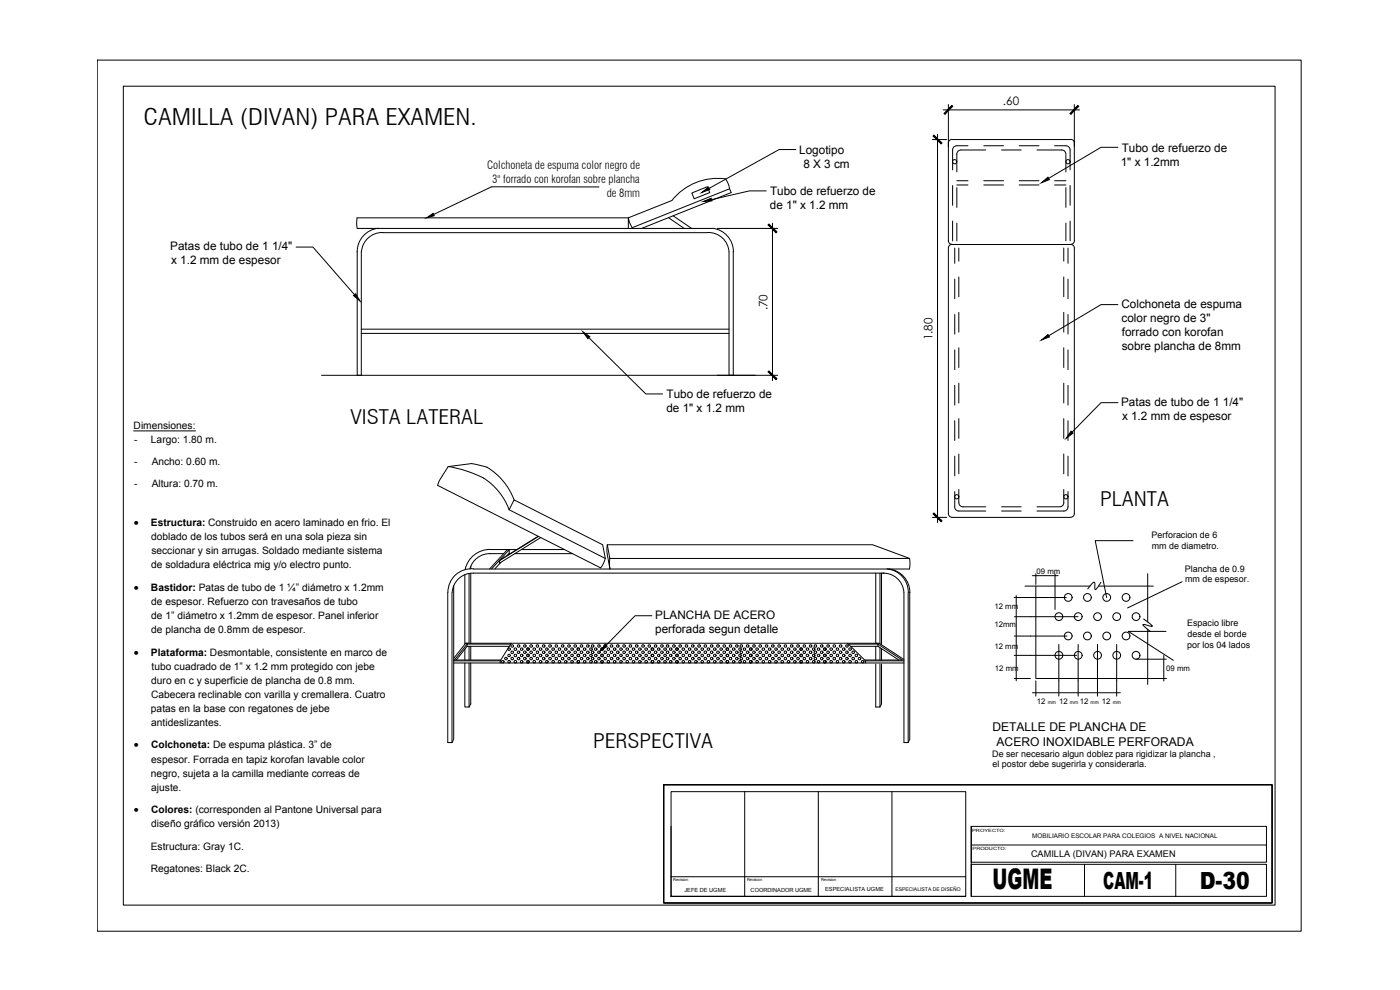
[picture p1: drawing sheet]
<svg xmlns="http://www.w3.org/2000/svg" width="420mm" height="297mm" viewBox="0 0 420 297" stroke-linecap="round" stroke-linejoin="round" font-family="sans-serif">
<!-- layer: Mobiliario -->
<g fill="none" stroke="#000" stroke-width=".3">
<path d="M217.8 53.7a17.5 17.5 0 0 0-16.2 6.5l-13 5.2h-81.4l-.1 2.3 .1 .8h81.4v-3.1l.4 1.5 .7 1.4 29.3-11.7-.5-1.5-.7-1.4M285.7 41.9h35.6M285.7 41.8l-.9 .5-.2 .6v29.4l.5 .8 .6 .2-.6 .2-.5 .9v79.7l.5 .9 .6 .2M321.3 41.8l.9 .5 .2 .6v29.4l-.4 .8-.7 .2 .9 .5 .2 .6v79.7l-.4 .9-.7 .2M285.7 73.4h35.6M134.5 140l4 .9a19.8 19.8 0 0 1 11.6 7.1l1.8 2.9 .9 2M146.1 140.2a19.3 19.3 0 0 1 8.2 9.8M146.2 140.2l-4.8-1.1-6.9 .9-2.6 4.1-.6 1.5 49 24.8 .8-1.4 .6-1.4M154.3 150l26.6 13.4 .8 4.2-28.9-14.6zM285.7 155.2h35.6M182.3 163.4l-.1 2.4 .9 4.9-.1-3.1M183 167.6l-.7-4.2h79.6l11.1 4.2"/>
<path d="M183 167.6h90M273 167.6l-.1 3.1h-6.7"/>
</g>
<!-- layer: Proyecciones -->
<g fill="none" stroke="#000" stroke-width=".3">
<path d="M285.9 55.7v5.9M287.2 56.3v5.9M287.2 54.2h3.3M287.2 55.5h3.3M290.5 43.7h-3.3a1.23 1.23 0 0 0-1.3 1.3v6M295.2 43.7h6M295.2 54.2h6M295.2 55.5h6M295.8 45h-7.4a1.23 1.23 0 0 0-1.2 1.3v5.3M300.6 45h5.9M305.9 43.7h5.9M305.9 54.2h5.9"/>
<path d="M305.9 55.5h5.9M311.2 45h7.4a1.22 1.22 0 0 1 1.3 1.3v5.3M316.5 43.7h3.4a1.29 1.29 0 0 1 1.3 1.3v6M316.5 54.2h3.4M316.5 55.5h3.4M319.9 56.3v5.9M321.2 55.7v5.9M285.9 66.3v6M286.5 74.4v4.6M287.2 66.9v5.4M287.8 74.4v4M319.2 74.4v4"/>
<path d="M319.9 66.9v5.4M320.5 74.4v4.6M321.2 66.3v6M286.5 83.7v5.9M286.5 94.4v5.8M287.8 83.1v5.9M287.8 93.7v6M319.2 83.1v5.9M319.2 93.7v6M320.5 83.7v5.9M320.5 94.4v5.8M286.5 105v5.9"/>
<path d="M286.5 115.6v5.9M287.8 104.4v5.9M287.8 115v5.9M319.2 104.4v5.9M319.2 115v5.9M320.5 105v5.9M320.5 115.6v5.9M286.5 126.2v6M286.5 136.9v5.9M287.8 125.6v5.9M287.8 136.2v6M319.2 125.6v5.9"/>
<path d="M319.2 136.2v6M320.5 126.2v6M320.5 136.9v5.9M286.5 147.5v4.6M287.8 146.9v3.9M287.8 153.3h8M289 152.1h6.8M300.6 153.3h5.9M300.6 152.1h5.9M319.2 146.9v3.9a1.16 1.16 0 0 1-1.2 1.3h-6.8M320.5 147.5v4.6a1.3 1.3 0 0 1-1.3 1.2h-8"/>
<circle cx="286.5" cy="48.5" r=".63"/>
<circle cx="320.5" cy="48.5" r=".63"/>
<circle cx="287.1" cy="149.1" r=".63"/>
<circle cx="319.9" cy="149.1" r=".63"/>
</g>
<!-- layer: 0.15 -->
<path d="M286.5 152.1a1.22 1.22 0 0 0 1.3 1.2M287.8 150.8a1.22 1.22 0 0 0 1.2 1.3" fill="none" stroke="#000" stroke-width=".3"/>
<!-- layer: Mobiliario 2 -->
<g fill="none" stroke="#000" stroke-width=".3">
<path d="M207.6 57.9l4.7-1.9 .7 1.8-4.7 1.8zM219 56.6l.4 1.2-26.9 10.7M107.2 75.4v37.2M108.4 75.4v37.2h-1.2M113.6 68.5a7 7 0 0 0-6.4 7.1M188.6 68.5h25.1M200.6 65.3l4.7 3.2M202 64.8l5.6 3.7M213.8 68.5a7 7 0 0 1 6.3 7.1M218.8 75.6a6.1 6.1 0 0 0-6.4-5.8h-97.5a6.2 6.2 0 0 0-6.4 5.8M220.1 75.4v37.2h-1.3v-37M108.4 98.8h110.4"/>
<path d="M108.4 100h110.4M134.4 177.8v45h1.3M135.7 177.8v45M136.2 175.7v46.1l-.5 1M139.5 172.4v20.9M140.8 172v21M141.3 169.9v.8M141.3 172v21M142 172h123.4M142.1 172a6.2 6.2 0 0 0-6.4 5.8M142.1 170.7h124.1M142.2 170.7a7 7 0 0 0-7.8 7.1"/>
<path d="M147.2 166.1h3.9M147.2 166.1a6.2 6.2 0 0 0-6.2 4.6M147.2 164.9h7.9M147.3 164.8a7.6 7.6 0 0 0-7.7 6.1M150.3 168.7l-1.8 2M152.2 166.7l.6-.7v-1.1h-.6l-5.3 5.8M152.7 166.1h.4M152.8 164.9l-5.3 5.8M154.5 166.1h17.3M156.5 164.9h12.8M161.5 160.9l-11.2 7-.4 .3v.8l12.4-7.7M161.6 161l-11.7 7.2"/>
<path d="M262.8 172v21M264.1 172v21.2M264.6 172v21.5M264.9 172a6.2 6.2 0 0 1 6.4 5.8M266.2 170.7a7 7 0 0 1 6.4 7.1v45h-1.3v-45M266.7 170.7a7 7 0 0 1 6.4 7.1M273 177.7v44.1l-.4 1M136.2 198.9h135.1M139.5 198.9v13.2h1.3M139.5 194.8v3.2M139.8 193h123.3M140.4 193h-.6l-3.6 4.5"/>
<path d="M140.8 193.9v4.1M140.8 198.9v13.2M141.3 198.9v12.3l-.5 .9M141.3 193.9v4.1M152.8 193.9h-12.6l-3.3 4.1M153.3 193.3h-13.1l-3.8 4.7h13.9M153.4 193l-3.3 5.3h-13.9M254.4 193l5.4 5.3h11.5M254.6 193.3h8.9M255.3 193.9h8.2l6.3 4.1M262.8 199.3v12.8h1.3v-12.8M262.8 193.9v4.1"/>
<path d="M264.1 194.3v3.7M264.6 199.3v11.9l-.5 .9M264.6 194.6v3.4M271.3 197.9l-7.5-4.9h-.7l7.7 5h-11.3"/>
</g>
<!-- layer: DRRP_COTAS -->
<path d="M283.1 33h40.9M284.6 31.4v12.6M322.4 31.4v12.6M279.8 41.9h4.3M281.4 40.3v116.5M215.3 68.5h18.1M231.8 67v47.2M215.3 112.6h18.1M279.8 155.2h4.3" fill="none" stroke="#000" stroke-width=".3"/>
<!-- layer: 0 -->
<g fill="#000" stroke="#000" stroke-width=".3">
<path d="M285.7 31.7l-2.1 2.5 2.3-2.3zM283.3 34l2.4-2.3-2.1 2.5z"/>
<path d="M321.1 34l.3 .2 2.1-2.5zM323.5 31.7l.2 .2-2.3 2.3z"/>
<path d="M280 40.8l2.4 2.4 .3-.3zM280 40.8l.3-.2 2.4 2.3z"/>
<path d="M230.5 67.5l2.4 2.4 .2-.3zM230.5 67.5l.3-.3 2.3 2.4z"/>
<path d="M230.8 111.3l-.3 .2 2.6 2.2zM230.5 111.5l2.6 2.2-.2 .2z"/>
<path d="M280.3 153.9l-.3 .3 2.7 2.1zM280 154.2l2.7 2.1-.3 .2z"/>
</g>
<!-- layer: DRRP_TEXTOS-NOTAS -->
<path d="M312.6 54.8l1.9-1.6 .4 .7zM211.1 60.5l2.3-1 .2 .8zM106.1 88.7l.6-.6 1.3 2.2zM174.9 99.6l2.1 1.4-.6 .6zM312.6 102l1.9-1.6 .4 .7zM321.5 129.4l.5 .6-2 1.5zM181.6 193.3l.6 .6-2.1 1.5z" fill="#000" stroke="#000" stroke-width=".3"/>
<path d="M230 57.3h-5.1l-11.4 2.6M335.5 44.2h-5.1l-15.7 9.3M88.9 74.1h5l12.5 14.3M335.5 91.4h-5.1l-15.7 9.4M176.7 101.3l17.1 16.9h5.1M40.1 129.3h18.6M335.5 120.8h-5.1l-8.7 8.9M195.6 184.7h-5l-8.7 8.9" fill="none" stroke="#000" stroke-width=".3"/>
<!-- layer: 0 -->
<g fill="none" stroke="#000" stroke-width=".3">
<path d="M96.5 112.6h130.2M309.3 179.3h10.7M340 162.2h-11.3l3.4 17.1M354.8 174.5l-16.4 7.9M140.2 193.3v.6M150.1 198.3v.6M259.8 198.3v.6M263.5 193.3v.6M309.3 190.8h10.9M309.3 196.6h13.8M309.4 185h14.1M317.8 193.4v10.9"/>
<path d="M323.6 193.4v10.9M329.4 193.4v10.9M335.1 193.4v10.9M349.9 189.4h-11.3l13.5 8.7"/>
</g>
<!-- layer: DRRP_TEXTOS-ACABADOS -->
<path d="M179.8 56.1l-32.3-.1-17.4 8.3M238.9 44.9h-5.1l-21 11.6" fill="none" stroke="#000" stroke-width=".3"/>
<path d="M210.6 57.7l2-1.6 .4 .8zM128 65.4l2-1.4 .3 .7z" fill="#000" stroke="#000" stroke-width=".3"/>
<!-- layer: 03 -->
<path d="M29.2 18h361.3v261.4h-361.3z" fill="none" stroke="#000" stroke-width=".3"/>
<!-- layer: Textos -->
<path d="M37 25.9h345.7v245.7h-345.7z" fill="none" stroke="#000" stroke-width=".3"/>
<!-- layer: Cotas -->
<g fill="none" stroke="#000" stroke-width=".3">
<path d="M304.3 179.3h5M305 178.7v25.6M309.8 172.7h7.8M310.9 172.1v3.2M316.6 172.2v10.7M304.4 190.8h4.9M304.4 196.6h4.9M304.4 185h5M340.9 197.8h9.1M349.3 196.7v7.6M304.4 203.6h4.9M309.9 207.9h26.3"/>
<path d="M310.9 204.3v4.6M317.8 204.3v4.6M323.6 204.3v4.6M329.4 204.3v4.6M335.1 204.3v4.6M344.4 203.6h5.7M199.2 235.5h182.6v35.4h-182.6z"/>
</g>
<!-- layer: LINEAS COMPLEMENTARIAS -->
<path d="M223.5 237.5v31.4M245.6 237.5v31.4M267.7 237.5v31.4M201.4 247.9v21v-31.4h88.4v31.4h-88.4h22.1M291.5 258.7h88.6v-10.8h-88.6v21h88.6v-9.6h-88.6M291.5 253.5h88.6M325.5 259.3v9.6M352.9 259.3v9.6M201.4 263.1h88.4M223.5 268.9h66.3" fill="none" stroke="#000" stroke-width=".3"/>
<!-- layer: PIEZAS -->
<g fill="none" stroke="#000" stroke-width=".3">
<circle cx="320.6" cy="179.3" r="1.16"/>
<circle cx="326.3" cy="179.3" r="1.16"/>
<circle cx="332.1" cy="179.3" r="1.16"/>
<circle cx="337.9" cy="179.3" r="1.16"/>
<circle cx="317.8" cy="196.6" r="1.16"/>
<circle cx="317.8" cy="185" r="1.16"/>
<circle cx="320.6" cy="190.8" r="1.16"/>
<circle cx="323.6" cy="196.6" r="1.16"/>
<circle cx="323.6" cy="185" r="1.16"/>
<circle cx="326.3" cy="190.8" r="1.16"/>
<circle cx="329.4" cy="196.6" r="1.16"/>
<circle cx="329.4" cy="185" r="1.16"/>
<circle cx="332.1" cy="190.8" r="1.16"/>
<circle cx="335.1" cy="196.6" r="1.16"/>
<circle cx="335.1" cy="185" r="1.16"/>
<circle cx="337.9" cy="190.8" r="1.16"/>
<circle cx="340.9" cy="196.6" r="1.16"/>
<circle cx="340.9" cy="185" r="1.16"/>
</g>
<!-- layer: CUBIERTA -->
<path d="M310.9 175.9v27.7h33.5" fill="none" stroke="#000" stroke-width=".3"/>
<!-- layer: DETALLE-LEVE -->
<path d="M307.6 175.9h19.5M329.7 175.9h16.4M330.4 174.8l-1.6 2.1-.2-.1v-1.6l-.2-.5-.9 .6-1.1 1.4M344.4 172.1v14.5M343.2 185.7l2.6 2.1-.2 .2-2.6-.6 2.2 2M344.4 188.8v16.6" fill="none" stroke="#000" stroke-width=".3"/>
<!-- layer: PROYECCION 2 -->
<g fill="none" stroke="#000" stroke-width=".3">
<circle cx="150.9" cy="198.5" r=".38"/>
<circle cx="151.8" cy="197.6" r=".37"/>
<circle cx="152.8" cy="198.5" r=".39"/>
<circle cx="152.8" cy="194.8" r=".39"/>
<circle cx="152.8" cy="196.7" r=".38"/>
<circle cx="153.7" cy="195.7" r=".38"/>
<circle cx="153.7" cy="193.8" r=".37"/>
<circle cx="153.7" cy="197.6" r=".37"/>
<circle cx="154.7" cy="198.5" r=".38"/>
<circle cx="154.7" cy="194.8" r=".38"/>
<circle cx="154.7" cy="196.7" r=".37"/>
<circle cx="155.6" cy="195.7" r=".39"/>
<circle cx="155.6" cy="197.6" r=".38"/>
<circle cx="155.6" cy="193.8" r=".38"/>
<circle cx="156.6" cy="194.8" r=".38"/>
<circle cx="156.6" cy="198.5" r=".38"/>
<circle cx="156.6" cy="196.7" r=".37"/>
<circle cx="157.5" cy="195.7" r=".38"/>
<circle cx="157.5" cy="193.8" r=".37"/>
<circle cx="157.5" cy="197.6" r=".37"/>
<circle cx="158.5" cy="198.5" r=".39"/>
<circle cx="158.5" cy="194.8" r=".39"/>
<circle cx="158.5" cy="196.7" r=".38"/>
<circle cx="159.4" cy="195.7" r=".39"/>
<circle cx="159.4" cy="193.8" r=".38"/>
<circle cx="159.4" cy="197.6" r=".38"/>
<circle cx="160.3" cy="198.5" r=".38"/>
<circle cx="160.3" cy="194.8" r=".38"/>
<circle cx="160.3" cy="196.7" r=".37"/>
<circle cx="161.3" cy="195.7" r=".38"/>
<circle cx="161.3" cy="193.8" r=".37"/>
<circle cx="161.3" cy="197.6" r=".37"/>
<circle cx="162.2" cy="198.5" r=".39"/>
<circle cx="162.2" cy="194.8" r=".39"/>
<circle cx="162.2" cy="196.7" r=".38"/>
<circle cx="163.2" cy="195.7" r=".38"/>
<circle cx="163.2" cy="193.8" r=".37"/>
<circle cx="163.2" cy="197.6" r=".37"/>
<circle cx="164.1" cy="198.5" r=".38"/>
<circle cx="164.1" cy="194.8" r=".38"/>
<circle cx="164.1" cy="196.7" r=".37"/>
<circle cx="165.1" cy="195.7" r=".39"/>
<circle cx="165.1" cy="193.8" r=".38"/>
<circle cx="165.1" cy="197.6" r=".38"/>
<circle cx="166" cy="198.5" r=".38"/>
<circle cx="166" cy="194.8" r=".38"/>
<circle cx="166" cy="196.7" r=".37"/>
<circle cx="166.9" cy="195.7" r=".38"/>
<circle cx="166.9" cy="193.8" r=".37"/>
<circle cx="166.9" cy="197.6" r=".37"/>
<circle cx="167.9" cy="198.5" r=".39"/>
<circle cx="167.9" cy="194.8" r=".39"/>
<circle cx="167.9" cy="196.7" r=".38"/>
<circle cx="168.8" cy="195.7" r=".38"/>
<circle cx="168.9" cy="197.6" r=".37"/>
<circle cx="168.9" cy="193.8" r=".37"/>
<circle cx="169.8" cy="194.8" r=".38"/>
<circle cx="169.8" cy="198.5" r=".38"/>
<circle cx="169.8" cy="196.7" r=".37"/>
<circle cx="170.7" cy="195.7" r=".39"/>
<circle cx="170.7" cy="197.6" r=".38"/>
<circle cx="170.7" cy="193.8" r=".38"/>
<circle cx="171.7" cy="198.5" r=".38"/>
<circle cx="171.7" cy="194.8" r=".38"/>
<circle cx="171.7" cy="196.7" r=".37"/>
<circle cx="172.6" cy="195.7" r=".38"/>
<circle cx="172.6" cy="193.8" r=".37"/>
<circle cx="172.6" cy="197.6" r=".37"/>
<circle cx="173.6" cy="194.8" r=".39"/>
<circle cx="173.6" cy="198.5" r=".39"/>
<circle cx="173.6" cy="196.7" r=".38"/>
<circle cx="174.5" cy="195.7" r=".38"/>
<circle cx="174.5" cy="197.6" r=".37"/>
<circle cx="174.5" cy="193.8" r=".37"/>
<circle cx="175.4" cy="198.5" r=".38"/>
<circle cx="175.4" cy="194.8" r=".38"/>
<circle cx="175.5" cy="196.7" r=".37"/>
<circle cx="176.4" cy="195.7" r=".39"/>
<circle cx="176.4" cy="197.6" r=".38"/>
<circle cx="176.4" cy="193.8" r=".38"/>
<circle cx="177.3" cy="198.5" r=".39"/>
<circle cx="177.3" cy="194.8" r=".39"/>
<circle cx="177.3" cy="196.7" r=".38"/>
<circle cx="177.8" cy="195.7" r=".39"/>
<circle cx="177.9" cy="197.6" r=".38"/>
<circle cx="177.9" cy="193.8" r=".38"/>
<circle cx="178.8" cy="198.5" r=".38"/>
<circle cx="178.8" cy="194.8" r=".38"/>
<circle cx="178.8" cy="196.7" r=".37"/>
<circle cx="179.7" cy="195.7" r=".38"/>
<circle cx="179.7" cy="193.8" r=".37"/>
<circle cx="179.7" cy="197.6" r=".37"/>
<circle cx="180.7" cy="198.5" r=".39"/>
<circle cx="180.7" cy="194.8" r=".39"/>
<circle cx="180.7" cy="196.7" r=".38"/>
<circle cx="181.6" cy="195.7" r=".38"/>
<circle cx="181.6" cy="197.6" r=".37"/>
<circle cx="181.6" cy="193.8" r=".37"/>
<circle cx="182.6" cy="198.5" r=".38"/>
<circle cx="182.6" cy="194.8" r=".38"/>
<circle cx="182.6" cy="196.7" r=".37"/>
<circle cx="183.5" cy="195.7" r=".39"/>
<circle cx="183.5" cy="193.8" r=".38"/>
<circle cx="183.5" cy="197.6" r=".38"/>
<circle cx="184.5" cy="194.8" r=".38"/>
<circle cx="184.5" cy="198.5" r=".38"/>
<circle cx="184.5" cy="196.7" r=".37"/>
<circle cx="185.4" cy="195.7" r=".38"/>
<circle cx="185.4" cy="197.6" r=".37"/>
<circle cx="185.4" cy="193.8" r=".37"/>
<circle cx="186.4" cy="194.8" r=".39"/>
<circle cx="186.4" cy="198.5" r=".39"/>
<circle cx="186.4" cy="196.7" r=".38"/>
<circle cx="187.3" cy="195.7" r=".38"/>
<circle cx="187.3" cy="193.8" r=".37"/>
<circle cx="187.3" cy="197.6" r=".37"/>
<circle cx="188.2" cy="194.8" r=".38"/>
<circle cx="188.2" cy="198.5" r=".38"/>
<circle cx="188.2" cy="196.7" r=".37"/>
<circle cx="189.2" cy="195.7" r=".39"/>
<circle cx="189.2" cy="193.8" r=".38"/>
<circle cx="189.2" cy="197.6" r=".38"/>
<circle cx="190.1" cy="194.8" r=".38"/>
<circle cx="190.1" cy="198.5" r=".38"/>
<circle cx="190.1" cy="196.7" r=".37"/>
<circle cx="191.1" cy="195.7" r=".38"/>
<circle cx="191.1" cy="193.8" r=".37"/>
<circle cx="191.1" cy="197.6" r=".37"/>
<circle cx="192" cy="194.8" r=".39"/>
<circle cx="192" cy="198.5" r=".39"/>
<circle cx="192" cy="196.7" r=".38"/>
<circle cx="193" cy="195.7" r=".39"/>
<circle cx="193" cy="193.8" r=".38"/>
<circle cx="193" cy="197.6" r=".38"/>
<circle cx="193.9" cy="194.8" r=".38"/>
<circle cx="193.9" cy="198.5" r=".38"/>
<circle cx="193.9" cy="196.7" r=".37"/>
<circle cx="194.8" cy="195.7" r=".38"/>
<circle cx="194.8" cy="193.8" r=".37"/>
<circle cx="194.8" cy="197.6" r=".37"/>
<circle cx="195.8" cy="194.8" r=".39"/>
<circle cx="195.8" cy="198.5" r=".39"/>
<circle cx="195.8" cy="196.7" r=".38"/>
<circle cx="196.7" cy="195.7" r=".38"/>
<circle cx="196.8" cy="193.8" r=".37"/>
<circle cx="196.8" cy="197.6" r=".37"/>
<circle cx="197.7" cy="198.5" r=".38"/>
<circle cx="197.7" cy="194.8" r=".38"/>
<circle cx="197.7" cy="196.7" r=".37"/>
<circle cx="198.6" cy="195.7" r=".39"/>
<circle cx="198.6" cy="193.8" r=".38"/>
<circle cx="198.6" cy="197.6" r=".38"/>
<circle cx="199.6" cy="194.8" r=".38"/>
<circle cx="199.6" cy="198.5" r=".38"/>
<circle cx="199.6" cy="196.7" r=".37"/>
<circle cx="200.3" cy="195.7" r=".38"/>
<circle cx="200.4" cy="193.8" r=".37"/>
<circle cx="200.4" cy="197.6" r=".37"/>
<circle cx="201.3" cy="194.8" r=".38"/>
<circle cx="201.3" cy="198.5" r=".38"/>
<circle cx="201.3" cy="196.7" r=".37"/>
<circle cx="202.2" cy="195.7" r=".39"/>
<circle cx="202.2" cy="193.8" r=".38"/>
<circle cx="202.2" cy="197.6" r=".38"/>
<circle cx="203.2" cy="194.8" r=".38"/>
<circle cx="203.2" cy="198.5" r=".38"/>
<circle cx="203.2" cy="196.7" r=".37"/>
<circle cx="204.1" cy="195.7" r=".38"/>
<circle cx="204.1" cy="197.6" r=".37"/>
<circle cx="204.1" cy="193.8" r=".37"/>
<circle cx="205.1" cy="198.5" r=".39"/>
<circle cx="205.1" cy="194.8" r=".39"/>
<circle cx="205.1" cy="196.7" r=".38"/>
<circle cx="206" cy="195.7" r=".38"/>
<circle cx="206" cy="193.8" r=".37"/>
<circle cx="206" cy="197.6" r=".37"/>
<circle cx="206.9" cy="194.8" r=".38"/>
<circle cx="206.9" cy="198.5" r=".38"/>
<circle cx="207" cy="196.7" r=".37"/>
<circle cx="207.9" cy="195.7" r=".39"/>
<circle cx="207.9" cy="193.8" r=".38"/>
<circle cx="207.9" cy="197.6" r=".38"/>
<circle cx="208.8" cy="194.8" r=".38"/>
<circle cx="208.8" cy="198.5" r=".38"/>
<circle cx="208.9" cy="196.7" r=".37"/>
<circle cx="209.8" cy="195.7" r=".38"/>
<circle cx="209.8" cy="193.8" r=".37"/>
<circle cx="209.8" cy="197.6" r=".37"/>
<circle cx="210.7" cy="198.5" r=".39"/>
<circle cx="210.7" cy="194.8" r=".39"/>
<circle cx="210.7" cy="196.7" r=".38"/>
<circle cx="211.7" cy="195.7" r=".38"/>
<circle cx="211.7" cy="197.6" r=".37"/>
<circle cx="211.7" cy="193.8" r=".37"/>
<circle cx="212.6" cy="198.5" r=".38"/>
<circle cx="212.6" cy="194.8" r=".38"/>
<circle cx="212.6" cy="196.7" r=".37"/>
<circle cx="213.6" cy="195.7" r=".39"/>
<circle cx="213.6" cy="193.8" r=".38"/>
<circle cx="213.6" cy="197.6" r=".38"/>
<circle cx="214.5" cy="194.8" r=".39"/>
<circle cx="214.5" cy="198.5" r=".39"/>
<circle cx="214.5" cy="196.7" r=".38"/>
<circle cx="215.5" cy="195.7" r=".38"/>
<circle cx="215.5" cy="193.8" r=".37"/>
<circle cx="215.5" cy="197.6" r=".37"/>
<circle cx="216.4" cy="198.5" r=".39"/>
<circle cx="216.4" cy="194.8" r=".39"/>
<circle cx="216.4" cy="196.7" r=".38"/>
<circle cx="217.3" cy="195.7" r=".39"/>
<circle cx="217.4" cy="193.8" r=".38"/>
<circle cx="217.4" cy="197.6" r=".38"/>
<circle cx="218.3" cy="194.8" r=".38"/>
<circle cx="218.3" cy="198.5" r=".38"/>
<circle cx="218.3" cy="196.7" r=".37"/>
<circle cx="219.2" cy="195.7" r=".38"/>
<circle cx="219.2" cy="197.6" r=".37"/>
<circle cx="219.2" cy="193.8" r=".37"/>
<circle cx="220.2" cy="198.5" r=".39"/>
<circle cx="220.2" cy="194.8" r=".39"/>
<circle cx="220.2" cy="196.7" r=".38"/>
<circle cx="221.1" cy="195.7" r=".38"/>
<circle cx="221.1" cy="197.6" r=".37"/>
<circle cx="221.1" cy="193.8" r=".37"/>
<circle cx="222.1" cy="194.8" r=".38"/>
<circle cx="222.1" cy="198.5" r=".38"/>
<circle cx="222.1" cy="196.7" r=".37"/>
<circle cx="222.5" cy="195.7" r=".38"/>
<circle cx="222.5" cy="193.8" r=".37"/>
<circle cx="222.5" cy="197.6" r=".37"/>
<circle cx="223.4" cy="194.8" r=".38"/>
<circle cx="223.4" cy="198.5" r=".38"/>
<circle cx="223.4" cy="196.7" r=".37"/>
<circle cx="224.4" cy="195.7" r=".39"/>
<circle cx="224.4" cy="193.8" r=".38"/>
<circle cx="224.4" cy="197.6" r=".38"/>
<circle cx="225.3" cy="198.5" r=".38"/>
<circle cx="225.3" cy="194.8" r=".38"/>
<circle cx="225.3" cy="196.7" r=".37"/>
<circle cx="226.2" cy="195.7" r=".38"/>
<circle cx="226.3" cy="193.8" r=".37"/>
<circle cx="226.3" cy="197.6" r=".37"/>
<circle cx="227.2" cy="198.5" r=".39"/>
<circle cx="227.2" cy="194.8" r=".39"/>
<circle cx="227.2" cy="196.7" r=".38"/>
<circle cx="228.2" cy="195.7" r=".38"/>
<circle cx="228.2" cy="193.8" r=".37"/>
<circle cx="228.2" cy="197.6" r=".37"/>
<circle cx="229.1" cy="194.8" r=".38"/>
<circle cx="229.1" cy="198.5" r=".38"/>
<circle cx="229.1" cy="196.7" r=".37"/>
<circle cx="230" cy="195.7" r=".39"/>
<circle cx="230.1" cy="193.8" r=".38"/>
<circle cx="230.1" cy="197.6" r=".38"/>
<circle cx="231" cy="198.5" r=".38"/>
<circle cx="231" cy="194.8" r=".38"/>
<circle cx="231" cy="196.7" r=".37"/>
<circle cx="231.9" cy="195.7" r=".38"/>
<circle cx="231.9" cy="197.6" r=".37"/>
<circle cx="231.9" cy="193.8" r=".37"/>
<circle cx="232.9" cy="198.5" r=".39"/>
<circle cx="232.9" cy="194.8" r=".39"/>
<circle cx="232.9" cy="196.7" r=".38"/>
<circle cx="233.8" cy="195.7" r=".39"/>
<circle cx="233.8" cy="197.6" r=".38"/>
<circle cx="233.8" cy="193.8" r=".38"/>
<circle cx="234.8" cy="198.5" r=".38"/>
<circle cx="234.8" cy="194.8" r=".38"/>
<circle cx="234.8" cy="196.7" r=".37"/>
<circle cx="235.7" cy="195.7" r=".38"/>
<circle cx="235.7" cy="193.8" r=".37"/>
<circle cx="235.7" cy="197.6" r=".37"/>
<circle cx="236.6" cy="198.5" r=".39"/>
<circle cx="236.6" cy="194.8" r=".39"/>
<circle cx="236.7" cy="196.7" r=".38"/>
<circle cx="237.6" cy="195.7" r=".38"/>
<circle cx="237.6" cy="193.8" r=".37"/>
<circle cx="237.6" cy="197.6" r=".37"/>
<circle cx="238.5" cy="198.5" r=".38"/>
<circle cx="238.5" cy="194.8" r=".38"/>
<circle cx="238.5" cy="196.7" r=".37"/>
<circle cx="239.5" cy="195.7" r=".39"/>
<circle cx="239.5" cy="193.8" r=".38"/>
<circle cx="239.5" cy="197.6" r=".38"/>
<circle cx="240.4" cy="198.5" r=".38"/>
<circle cx="240.4" cy="194.8" r=".38"/>
<circle cx="240.4" cy="196.7" r=".37"/>
<circle cx="241.4" cy="195.7" r=".38"/>
<circle cx="241.4" cy="193.8" r=".37"/>
<circle cx="241.4" cy="197.6" r=".37"/>
<circle cx="242.3" cy="194.8" r=".39"/>
<circle cx="242.3" cy="198.5" r=".39"/>
<circle cx="242.3" cy="196.7" r=".38"/>
<circle cx="243.3" cy="195.7" r=".38"/>
<circle cx="243.3" cy="193.8" r=".37"/>
<circle cx="243.3" cy="197.6" r=".37"/>
<circle cx="244.2" cy="198.5" r=".38"/>
<circle cx="244.2" cy="194.8" r=".38"/>
<circle cx="244.2" cy="196.7" r=".37"/>
<circle cx="244.7" cy="195.7" r=".38"/>
<circle cx="244.7" cy="197.6" r=".37"/>
<circle cx="244.7" cy="193.8" r=".37"/>
<circle cx="245.7" cy="194.8" r=".39"/>
<circle cx="245.7" cy="198.5" r=".39"/>
<circle cx="245.7" cy="196.7" r=".38"/>
<circle cx="246.6" cy="195.7" r=".38"/>
<circle cx="246.6" cy="197.6" r=".37"/>
<circle cx="246.6" cy="193.8" r=".37"/>
<circle cx="247.5" cy="194.8" r=".38"/>
<circle cx="247.5" cy="198.5" r=".38"/>
<circle cx="247.6" cy="196.7" r=".37"/>
<circle cx="248.5" cy="195.7" r=".39"/>
<circle cx="248.5" cy="193.8" r=".38"/>
<circle cx="248.5" cy="197.6" r=".38"/>
<circle cx="249.4" cy="194.8" r=".39"/>
<circle cx="249.4" cy="198.5" r=".39"/>
<circle cx="249.4" cy="196.7" r=".38"/>
<circle cx="250.4" cy="195.7" r=".38"/>
<circle cx="250.4" cy="193.8" r=".37"/>
<circle cx="250.4" cy="197.6" r=".37"/>
<circle cx="251.3" cy="194.8" r=".38"/>
<circle cx="251.3" cy="198.5" r=".38"/>
<circle cx="251.3" cy="196.7" r=".37"/>
<circle cx="252.3" cy="195.7" r=".39"/>
<circle cx="252.3" cy="197.6" r=".38"/>
<circle cx="252.3" cy="193.8" r=".38"/>
<circle cx="253.2" cy="194.8" r=".38"/>
<circle cx="253.2" cy="198.5" r=".38"/>
<circle cx="253.2" cy="196.7" r=".37"/>
<circle cx="254.1" cy="195.7" r=".38"/>
<circle cx="254.2" cy="193.8" r=".37"/>
<circle cx="254.2" cy="197.6" r=".37"/>
<circle cx="255.1" cy="194.8" r=".39"/>
<circle cx="255.1" cy="198.5" r=".39"/>
<circle cx="255.1" cy="196.7" r=".38"/>
<circle cx="256" cy="195.7" r=".38"/>
<circle cx="256.1" cy="197.6" r=".37"/>
<circle cx="257" cy="198.5" r=".38"/>
<circle cx="257" cy="196.7" r=".37"/>
<circle cx="258" cy="197.6" r=".38"/>
<circle cx="258.9" cy="198.5" r=".38"/>
</g>
<text font-size="8.5" x="297.9" y="266.9">UGME</text>
<g font-size="7.1">
<text x="331.1" y="266.7">CAM-1</text>
<text x="360.1" y="266.7">D-30</text>
</g>
<text font-size="6.8" x="43.1" y="37.6">CAMILLA (DIVAN) PARA EXAMEN.</text>
<g font-size="5.9">
<text x="105.2" y="127.3">VISTA LATERAL</text>
<text x="330.2" y="151.8">PLANTA</text>
<text x="178" y="224.5">PERSPECTIVA</text>
</g>
<g font-size="3.6">
<text x="297.8" y="219.3">DETALLE DE PLANCHA DE</text>
<text x="299.1" y="223.7">ACERO INOXIDABLE PERFORADA</text>
</g>
<g font-size="3.5">
<text x="301" y="31.5">.60</text>
<text x="239.9" y="46.1">Logotipo</text>
<text x="336.6" y="45.5">Tubo de refuerzo de</text>
<text x="241.1" y="50.3">8 X 3 cm</text>
<text x="336.4" y="49.7">1&quot; x 1.2mm</text>
<text x="231.1" y="58.5">Tubo de refuerzo de</text>
<text x="231.1" y="62.8">de 1&quot; x 1.2 mm</text>
<text x="51.1" y="75.1">Patas de tubo de 1 1/4&quot;</text>
<text x="51.4" y="79.3">x 1.2 mm de espesor</text>
<text x="230.3" y="93.1" transform="rotate(-90 230.3 93.1)">.70</text>
<text x="336.6" y="92.3">Colchoneta de espuma</text>
<text x="336.6" y="96.6">color negro de 3&quot;</text>
<text x="336.7" y="100.8">forrado con korofan</text>
<text x="279.9" y="102.2" transform="rotate(-90 279.9 102.2)">1.80</text>
<text x="336.6" y="105">sobre plancha de 8mm</text>
<text x="200" y="119.5">Tubo de refuerzo de</text>
<text x="200" y="123.7">de 1&quot; x 1.2 mm</text>
<text x="336.5" y="121.8">Patas de tubo de 1 1/4&quot;</text>
<text x="336.7" y="126">x 1.2 mm de espesor</text>
<text x="196.7" y="185.7">PLANCHA DE ACERO</text>
<text x="196.7" y="189.9">perforada segun detalle</text>
</g>
<g font-size="3.4">
<text x="146.2" y="50.6">Colchoneta de espuma color negro de</text>
<text x="147.7" y="54.8">3&quot; forrado con korofan sobre plancha</text>
<text x="182.1" y="59">de 8mm</text>
</g>
<g font-size="3.2">
<text x="40.1" y="157.8">·</text>
<text x="40.1" y="177.2">·</text>
<text x="40.1" y="196.7">·</text>
<text x="40.1" y="224.5">·</text>
<text x="40.1" y="243.9">·</text>
</g>
<g font-size="3.1">
<text x="40.1" y="128.7">Dimensiones:</text>
<text x="40.2" y="132.8">-</text>
<text x="45.3" y="132.8">Largo: 1.80 m.</text>
<text x="40.2" y="139.5">-</text>
<text x="45.5" y="139.5">Ancho: 0.60 m.</text>
<text x="40.2" y="146.2">-</text>
<text x="45.5" y="146.2">Altura: 0.70 m.</text>
<text x="45.3" y="157.8">Estructura: Construido en acero laminado en frio. El</text>
<text x="45.4" y="162">doblado de los tubos será en una sola pieza sin</text>
<text x="45.4" y="166.3">seccionar y sin arrugas. Soldado mediante sistema</text>
<text x="45.4" y="170.6">de soldadura eléctrica mig y/o electro punto.</text>
<text x="45.3" y="177.2">Bastidor: Patas de tubo de 1 ¼” diámetro x 1.2mm</text>
<text x="45.4" y="181.5">de espesor. Refuerzo con travesaños de tubo</text>
<text x="45.4" y="185.8">de 1” diámetro x 1.2mm de espesor. Panel inferior</text>
<text x="45.4" y="190">de plancha de 0.8mm de espesor.</text>
<text x="45.3" y="196.7">Plataforma: Desmontable, consistente en marco de</text>
<text x="45.5" y="200.9">tubo cuadrado de 1” x 1.2 mm protegido con jebe</text>
<text x="45.4" y="209.4">Cabecera reclinable con varilla y cremallera. Cuatro</text>
<text x="45.4" y="205.1">duro en c y superficie de plancha de 0.8 mm.</text>
<text x="45.3" y="213.7">patas en la base con regatones de jebe</text>
<text x="45.4" y="217.8">antideslizantes.</text>
<text x="45.4" y="224.5">Colchoneta: De espuma plástica. 3” de</text>
<text x="45.3" y="233">negro, sujeta a la camilla mediante correas de</text>
<text x="45.4" y="228.8">espesor. Forrada en tapiz korofan lavable color</text>
<text x="45.4" y="237.2">ajuste.</text>
<text x="45.4" y="243.9">Colores: (corresponden al Pantone Universal para</text>
<text x="45.4" y="248.2">diseño gráfico versión 2013)</text>
<text x="45.3" y="254.9">Estructura: Gray 1C.</text>
<text x="45.3" y="261.6">Regatones: Black 2C.</text>
</g>
<text font-size="2.8" x="309.4" y="257.2">CAMILLA (DIVAN) PARA EXAMEN</text>
<g font-size="2.7">
<text x="345.6" y="161.5">Perforacion de 6</text>
<text x="345.7" y="164.8">mm de diametro.</text>
<text x="355.6" y="171.5">Plancha de 0.9</text>
<text x="355.7" y="174.7">mm de espesor.</text>
<text x="356.3" y="188">Espacio libre</text>
<text x="356.4" y="191.2">desde el borde</text>
<text x="356.3" y="194.4">por los 04 lados</text>
<text x="297.8" y="227">De ser necesario algun doblez para rigidizar la plancha ,</text>
<text x="297.9" y="230.3">el postor debe sugerirla y considerarla.</text>
</g>
<g font-size="2.3">
<text x="311.1" y="172.2">09 mm</text>
<text x="298.5" y="182.7">12 mm</text>
<text x="298.5" y="188.3">12mm</text>
<text x="298.5" y="194.7">12 mm</text>
<text x="298.6" y="201.3">12 mm</text>
<text x="350" y="201.3">09 mm</text>
<text x="311.2" y="211.1">12</text>
<text x="317.9" y="211.1">12</text>
<text x="324.1" y="211.1">12</text>
<text x="330.7" y="211.1">12</text>
</g>
<text font-size="1.9" x="309.8" y="251.5">MOBILIARIO ESCOLAR PARA COLEGIOS A NIVEL NACIONAL</text>
<g font-size="1.7">
<text x="205.4" y="267.5">JEFE DE UGME</text>
<text x="225.3" y="267.5">COORDINADOR UGME</text>
<text x="247.7" y="267.3">ESPECIALISTA UGME</text>
</g>
<g font-size="1.5">
<text x="314.4" y="211.1">mm</text>
<text x="321.1" y="211.1">mm</text>
<text x="327.3" y="211.1">mm</text>
<text x="333.9" y="211.1">mm</text>
<text x="268.7" y="267.3">ESPECIALISTA DE DISEÑO</text>
</g>
<g font-size="1.3">
<text x="291.8" y="249.8">PROYECTO:</text>
<text x="291.9" y="255">PRODUCTO:</text>
</g>
<g font-size="1.2">
<text x="202" y="264.4">Revision</text>
<text x="224.2" y="264.4">Revision</text>
<text x="246.4" y="264.4">Revision</text>
</g>
</svg>
